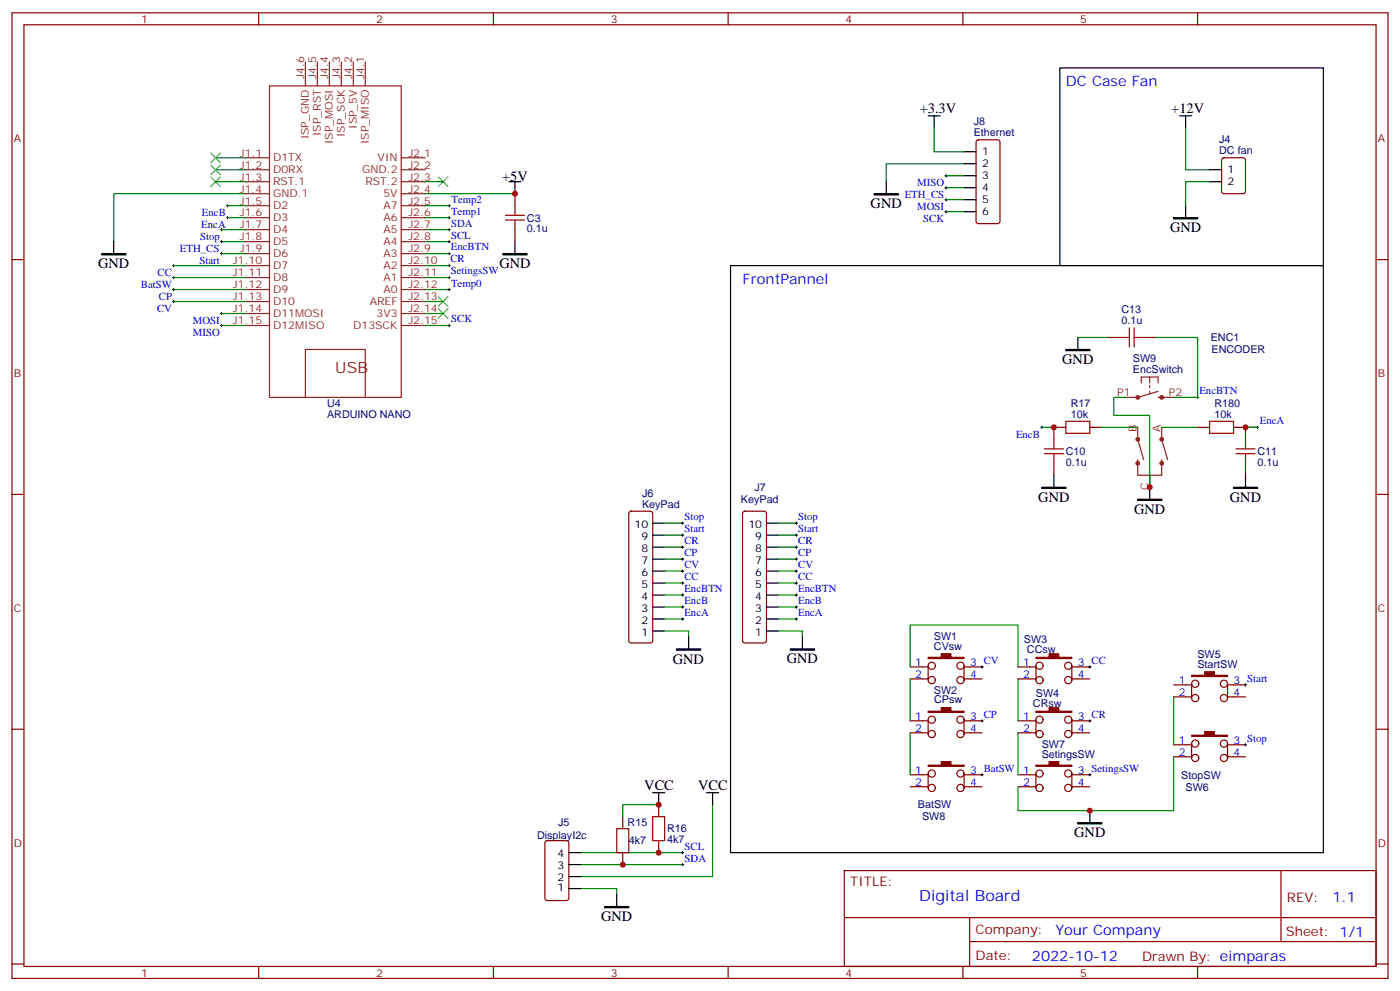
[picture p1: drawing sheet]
<svg xmlns="http://www.w3.org/2000/svg" width="412mm" height="292mm" viewBox="0 0 412 292" stroke-linecap="round" stroke-linejoin="round" font-family="sans-serif">
<g fill="none" stroke="#870000" stroke-width=".35">
<path d="M3.5 3.8h405.4v284.3h-405.4zM7.1 7.3h398.2v277.3h-398.2zM76.2 3.8v3.5M145.3 3.8v3.5M214.5 3.8v3.5M283.6 3.8v3.5M352.8 3.8v3.5M151.7 57v3.6M287.7 41.4l.5-.2h5.7l.6 .4 .1 23.6-.5 .6-5.9 .1-.6-.5-.1-23.5zM360.1 46.7l.4-.2h5.7l.6 .4 .1 9.4-.5 .7h-5.9l-.6-.4-.1-9.4zM3.5 76.4h3.6M151.7 67.6v3.6"/>
<path d="M405.3 76.4h3.6M326.3 99.4h3.5M336.9 99.4h3.5M310.4 136.4v3.5M314 125.8h-3.6v3.6M321 125.8h3.6M352.8 125.8h3.5M363.4 125.8h3.5v3.6M366.9 136.4v3.5M3.5 145.6h3.6M185.4 150.7l.5-.2h5.7l.5 .2 .2 .5v37.4l-.3 .5-.4 .2h-5.7l-.5-.2-.2-.5v-37.4zM219 150.7l.4-.2h5.7l.5 .2 .2 .5v37.4l-.3 .5-.4 .2h-5.7l-.5-.2-.2-.5v-37.4z"/>
<path d="M405.3 145.6h3.6M268.1 196.4h5.3M268.1 199.9h5.3M273.4 196v4.3M284 196.4h5.3M284 199.9h5.3M284 196v4.3M299.9 196.4h5.3M299.9 199.9h5.3M305.2 196v4.3M315.7 196.4h5.3M315.7 199.9h5.3"/>
<path d="M315.7 196v4.3M3.5 214.7h3.6M268.1 212.3h5.3M268.1 215.8h5.3M273.4 211.9v4.2M284 211.9v4.2M284 212.3h5.3M284 215.8h5.3M299.9 212.3h5.3M299.9 215.8h5.3M305.2 211.9v4.2M315.7 212.3h5.3"/>
<path d="M315.7 215.8h5.3M315.7 211.9v4.2M345.7 201.7h5.3M345.7 205.2h5.3M345.7 219.3h5.3M351 201.3v4.3M351 219v4.2M361.6 201.7h5.3M361.6 205.2h5.3M361.6 201.3v4.3M361.6 219v4.2M361.6 219.3h5.3"/>
<path d="M405.3 214.7h3.6M194 237v3.5M268.1 228.1h5.3M268.1 231.7h5.3M273.4 227.8v4.2M284 227.8v4.2M284 228.1h5.3M284 231.7h5.3M299.9 228.1h5.3M299.9 231.7h5.3M305.2 227.8v4.2M315.7 227.8v4.2"/>
<path d="M315.7 228.1h5.3M315.7 231.7h5.3M345.7 222.8h5.3M361.6 222.8h5.3M160.7 247.8l.5-.3h5.7l.6 .5 .1 16.5-.5 .6-5.9 .1-.6-.5-.1-16.5zM183.4 240.5v3.5M183.4 251.1v3.5M194 247.5v3.6M248.7 256.4h156.6v28.2h-156.6zM377.3 256.4v20.9M248.7 270.2h156.5M285.6 277.3h119.6"/>
<path d="M285.6 270.2v14.1M3.5 283.9h3.6M76.2 284.6v3.5M145.3 284.6v3.5M214.5 284.6v3.5M283.6 284.6v3.5M352.8 284.6v3.5M405.3 283.9h3.6"/>
<circle cx="274.5" cy="196" r="1.06"/>
<circle cx="282.9" cy="196" r="1.06"/>
<circle cx="306.2" cy="196" r="1.06"/>
<circle cx="314.7" cy="196" r="1.06"/>
<circle cx="274.5" cy="216.1" r="1.06"/>
<circle cx="274.5" cy="211.9" r="1.06"/>
<circle cx="274.5" cy="200.3" r="1.06"/>
<circle cx="282.9" cy="211.9" r="1.06"/>
<circle cx="282.9" cy="216.1" r="1.06"/>
<circle cx="282.9" cy="200.3" r="1.06"/>
<circle cx="306.2" cy="211.9" r="1.06"/>
<circle cx="306.2" cy="216.1" r="1.06"/>
<circle cx="306.2" cy="200.3" r="1.06"/>
<circle cx="314.7" cy="211.9" r="1.06"/>
<circle cx="314.7" cy="216.1" r="1.06"/>
<circle cx="314.7" cy="200.3" r="1.06"/>
<circle cx="352.1" cy="205.6" r="1.06"/>
<circle cx="352.1" cy="219" r="1.06"/>
<circle cx="352.1" cy="201.3" r="1.06"/>
<circle cx="360.5" cy="205.6" r="1.06"/>
<circle cx="360.5" cy="219" r="1.06"/>
<circle cx="360.5" cy="201.3" r="1.06"/>
<circle cx="274.5" cy="232" r="1.06"/>
<circle cx="274.5" cy="227.8" r="1.06"/>
<circle cx="282.9" cy="232" r="1.06"/>
<circle cx="282.9" cy="227.8" r="1.06"/>
<circle cx="306.2" cy="227.8" r="1.06"/>
<circle cx="306.2" cy="232" r="1.06"/>
<circle cx="314.7" cy="232" r="1.06"/>
<circle cx="314.7" cy="227.8" r="1.06"/>
<circle cx="352.1" cy="223.2" r="1.06"/>
<circle cx="360.5" cy="223.2" r="1.06"/>
</g>
<g fill="none" stroke="#000" stroke-width=".35">
<path d="M273.4 34.1h3.5M275.2 34.1v3.5M312.2 20h77.6v58.2h-77.6zM347.5 34.1h3.5M349.2 34.1v3.5M149.9 53.5h3.6M151.7 53.5v3.5M261.1 53.5v3.5M284 44.7h3.5M284 48.2h3.5M284 51.8h3.5M284 55.3h3.5"/>
<path d="M284 58.8h3.5M356.3 50h3.5M356.3 53.5h3.5M33.5 71.2v3.5M151.7 71.2v3.5M215.2 78.2h174.6v172.9h-174.6zM284 62.3h3.5M349.2 60.6v3.5M317.5 99.4v3.5M310.4 139.9v3.6M366.9 139.9v3.6M192.3 157.6h3.5"/>
<path d="M192.3 154.1h3.5M225.8 157.6h3.5M225.8 154.1h3.5M338.7 143.5v3.5M192.3 178.8h3.5M192.3 175.2h3.5M192.3 171.7h3.5M192.3 168.2h3.5M192.3 164.6h3.5M192.3 161.1h3.5M225.8 178.8h3.5M225.8 175.2h3.5"/>
<path d="M225.8 171.7h3.5M225.8 168.2h3.5M225.8 164.6h3.5M225.8 161.1h3.5M192.3 185.8h3.5M192.3 182.3h3.5M202.8 187.6v3.5M225.8 185.8h3.5M225.8 182.3h3.5M236.4 187.6v3.5M192.3 233.4h3.5M194 233.4v3.6"/>
<path d="M208.1 233.4h3.6M209.9 233.4v3.6M321 238.7v3.6M167.6 258.1h3.5M167.6 254.6h3.5M167.6 251.1h3.5M167.6 261.7h3.5M181.7 263.4v3.5"/>
</g>
<g fill="none" stroke="#008700" stroke-width=".35">
<path d="M275.2 37.6v7.1h8.8M349.2 37.6v12.4h7.1M63.5 46.5h8.8M63.5 50h8.8M63.5 53.5h8.8M72.3 57h-38.8v14.2M125.2 57h26.5M125.2 53.5h5.3M278.7 58.8h5.3M278.7 51.8h5.3M278.7 55.3h5.3M284 48.2h-22.9v5.3"/>
<path d="M356.3 53.5h-7.1v7.1M51.2 78.2h21.1M65.3 71.2h7M65.3 67.6h7M65.3 74.7h7M67 64.1h5.3M67 60.6h5.3M125.2 71.2h7.1M125.2 67.6h7.1M125.2 64.1h7.1M125.2 60.6h7.1M125.2 78.2h7.1"/>
<path d="M125.2 74.7h7.1M278.7 62.3h5.3M51.2 85.3h21.1M51.2 88.8h21.1M51.2 81.7h21.1M65.3 95.8h7M65.3 92.3h7M125.2 85.3h7.1M125.2 95.8h7.1M125.2 92.3h5.3M125.2 88.8h5.3M125.2 81.7h7.1"/>
<path d="M317.5 99.4h8.8M340.4 99.4h12.4v17.6h-7.1M331.6 117h-3.5v5.3h10.6v21.2M306.9 125.8h3.5M324.6 125.8h10.5M342.2 125.8h10.6M366.9 125.8h3.5M195.8 154.1h5.3M195.8 157.6h5.3M229.3 154.1h5.3M229.3 157.6h5.3M195.8 161.1h5.3"/>
<path d="M195.8 178.8h5.3M195.8 175.2h5.3M195.8 171.7h5.3M195.8 168.2h5.3M195.8 164.6h5.3M229.3 161.1h5.3M229.3 178.8h5.3M229.3 175.2h5.3M229.3 171.7h5.3M229.3 168.2h5.3M229.3 164.6h5.3M195.8 185.8h7v1.8"/>
<path d="M195.8 182.3h5.3M229.3 185.8h7.1v1.8M229.3 182.3h5.3M268.1 196.4v-12.4h31.8v12.4M268.1 199.9v12.4M299.9 199.9v12.4M268.1 215.8v12.3M299.9 215.8v12.3M345.7 205.2v14.1M194 237h-10.6v3.5M209.9 237v21.1h-38.8M345.7 222.8v15.9h-45.8v-7"/>
<path d="M171.1 251.1h30M171.1 254.6h30M171.1 261.7h10.6v1.7"/>
</g>
<g fill="none" stroke="#000" stroke-width=".29">
<path d="M278.3 58.8h.7M278.3 51.8h.7M278.3 55.3h.7M278.7 51.4v.7M278.7 54.9v.7M278.7 58.5v.7M50.8 78.2h.7M51.2 77.9v.7M64.9 71.2h.7M64.9 67.6h.7M64.9 74.7h.7M65.3 67.3v.7"/>
<path d="M65.3 70.8v.7M65.3 74.3v.7M66.7 60.6h.7M66.7 64.1h.7M67 60.2v.7M67 63.7v.8M131.9 71.2h.7M131.9 67.6h.7M131.9 60.6h.7M131.9 64.1h.7M131.9 78.2h.7M131.9 74.7h.7"/>
<path d="M132.3 60.2v.7M132.3 63.7v.8M132.3 67.3v.7M132.3 70.8v.7M132.3 74.3v.7M132.3 77.9v.7M278.3 62.3h.7M278.7 62v.7M50.8 85.3h.7M50.8 88.8h.7M50.8 81.7h.7M51.2 81.4v.7"/>
<path d="M51.2 84.9v.7M51.2 88.4v.7M64.9 92.3h.7M64.9 95.8h.7M65.3 92v.7M65.3 95.5v.7M131.9 85.3h.7M131.9 95.8h.7M131.9 81.7h.7M132.3 81.4v.7M132.3 84.9v.7M132.3 95.5v.7"/>
<path d="M352.4 117h.7M352.8 116.7v.7M306.6 125.8h.7M306.9 125.5v.7M370.1 125.8h.7M370.4 125.5v.7M200.7 154.1h.7M200.7 157.6h.7M201.1 153.7v.7M201.1 157.2v.7M234.2 154.1h.7M234.2 157.6h.7"/>
<path d="M234.6 153.7v.7M234.6 157.2v.7M200.7 161.1h.7M200.7 164.6h.7M200.7 168.2h.7M200.7 171.7h.7M200.7 175.2h.7M200.7 178.8h.7M201.1 160.8v.7M201.1 164.3v.7M201.1 167.8v.7M201.1 171.3v.7"/>
<path d="M201.1 174.9v.7M201.1 178.4v.7M234.2 161.1h.7M234.2 164.6h.7M234.2 168.2h.7M234.2 171.7h.7M234.2 175.2h.7M234.2 178.8h.7M234.6 160.8v.7M234.6 164.3v.7M234.6 167.8v.7M234.6 171.3v.7"/>
<path d="M234.6 174.9v.7M234.6 178.4v.7M200.7 182.3h.7M201.1 181.9v.7M234.2 182.3h.7M234.6 181.9v.7M288.9 196.4h.7M289.3 196v.7M320.7 196.4h.7M321 196v.7M288.9 212.3h.7M289.3 211.9v.7"/>
<path d="M320.7 212.3h.7M321 211.9v.7M366.5 201.7h.7M366.5 219.3h.7M366.9 201.3v.7M366.9 219v.7M288.9 228.1h.7M289.3 227.8v.7M320.7 228.1h.7M321 227.8v.7M200.7 254.6h.7M200.7 251.1h.7"/>
<path d="M201.1 250.7v.7M201.1 254.2v.8"/>
</g>
<path d="M257.5 57h7.1v.4h-7.1zM30 74.7h7v.3h-7zM148.2 74.7h7v.3h-7zM345.7 64.1h7.1v.4h-7.1zM314 102.9h7v.4h-7zM306.9 143.5h7.1v.3h-7.1zM335.1 147h7.1v.4h-7.1zM363.4 143.5h7v.3h-7zM199.3 191.1h7.1v.4h-7.1zM232.8 191.1h7.1v.4h-7.1zM317.5 242.3h7.1v.3h-7.1zM178.2 266.9h7v.4h-7z" fill="#000" stroke="#000" stroke-width=".35"/>
<g fill="none" stroke="#a10000" stroke-width=".35">
<path d="M148.9 64.8h5.6M148.9 63.4h5.6M151.7 60.6v2.8M151.7 64.8v2.8M329.8 99.4h2.9M332.7 96.6v5.6M334.1 96.6v5.6M334.1 99.4h2.8M307.6 133.6h5.7M307.6 132.2h5.7M310.4 129.4v2.8M310.4 133.6v2.8"/>
<path d="M314 124.1h7v3.5h-7zM356.3 124.1h7.1v3.5h-7.1zM364.1 133.6h5.6M364.1 132.2h5.6M366.9 129.4v2.8M366.9 133.6v2.8M181.7 244h3.5v7.1h-3.5zM192.3 240.5h3.5v7h-3.5z"/>
</g>
<g fill="none" stroke="#8c2424" stroke-width=".35">
<path d="M90 18.2v7.1M93.5 18.2v7.1M97 18.2v7.1M100.5 18.2v7.1M104.1 18.2v7.1M107.6 18.2v7.1M79.4 25.3h38.8v91.7h-38.8zM72.3 46.5h7.1M72.3 50h7.1M72.3 53.5h7.1M72.3 57h7.1M118.2 46.5h7"/>
<path d="M118.2 50h7M118.2 53.5h7M118.2 57h7M72.3 60.6h7.1M72.3 64.1h7.1M72.3 67.6h7.1M72.3 71.2h7.1M72.3 74.7h7.1M72.3 78.2h7.1M118.2 60.6h7M118.2 64.1h7M118.2 67.6h7"/>
<path d="M118.2 71.2h7M118.2 74.7h7M118.2 78.2h7M72.3 81.7h7.1M72.3 85.3h7.1M72.3 88.8h7.1M72.3 92.3h7.1M72.3 95.8h7.1M118.2 81.7h7M118.2 85.3h7M118.2 88.8h7M118.2 92.3h7"/>
<path d="M118.2 95.8h7M90 117v-14.1h17.6v14.1M336.2 112.8v-1.8h4.9v1.8M338.7 111v1.8M338.7 113.5v.7M338.7 115.3v.7M341.1 115.3l-6 1.7h-3.5M341.1 117h4.6M335.1 135.4v4.5h7.1v-4.5M335.1 125.8v3.6l1.8 6M338.7 139.9v3.6M342.2 125.8v3.6l1.8 6"/>
</g>
<path d="M62.1 45l2.8 2.9M62.1 48.6l2.8 2.8M62.1 52.1l2.8 2.8M64.9 45l-2.8 2.9M64.9 48.6l-2.8 2.8M64.9 52.1l-2.8 2.8M129.1 52.1l2.8 2.8M131.9 52.1l-2.8 2.8M129.1 90.9l2.8 2.8M129.1 87.4l2.8 2.8M131.9 90.9l-2.8 2.8M131.9 87.4l-2.8 2.8" fill="none" stroke="#3c3" stroke-width=".35"/>
<g fill="#870000" stroke="#870000" stroke-width=".35">
<path d="M273.4 193.6h3.9v-1.1h2.8v1.1h3.9v.3h-10.6z"/>
<path d="M351 198.9h3.9v-1.1h2.8v1.1h3.9v.3h-10.6z"/>
<path d="M305.2 209.4h3.8v-1h2.9v1h3.8v.4h-10.5z"/>
<path d="M351 216.5h3.9v-1.1h2.8v1.1h3.9v.4h-10.6z"/>
<path d="M305.2 225.3h3.8v-1h2.9v1h3.8v.4h-10.5z"/>
<path d="M273.4 225.3h3.9v-1h2.8v1h3.9v.4h-10.6z"/>
<path d="M305.2 193.6h3.8v-1.1h2.9v1.1h3.8v.3h-10.5z"/>
<path d="M273.4 209.4h3.9v-1h2.8v1h3.9v.4h-10.6z"/>
</g>
<g fill="none" stroke="#8c2424" stroke-width=".71">
<circle cx="335.1" cy="117" r=".35"/>
<circle cx="342.2" cy="117" r=".35"/>
<circle cx="335.1" cy="136.4" r=".35"/>
<circle cx="335.1" cy="129.4" r=".35"/>
<circle cx="342.2" cy="129.4" r=".35"/>
<circle cx="342.2" cy="136.4" r=".35"/>
</g>
<g fill="#c00">
<circle cx="183.4" cy="254.6" r=".88"/>
<circle cx="194" cy="237" r=".88"/>
<circle cx="194" cy="251.1" r=".88"/>
<circle cx="151.7" cy="57" r=".88"/>
<circle cx="310.4" cy="125.8" r=".88"/>
<circle cx="338.7" cy="143.5" r=".88"/>
<circle cx="366.9" cy="125.8" r=".88"/>
<circle cx="321" cy="238.7" r=".88"/>
</g>
<text font-size="4.6" fill="#8d2323" x="98.8" y="110">USB</text>
<text font-size="4.6" fill="#00f" x="270.8" y="265.4">Digital Board</text>
<g font-size="4.2" fill="#00f">
<text x="314" y="25.3">DC Case Fan</text>
<text x="218.7" y="83.5">FrontPannel</text>
<text x="392.5" y="265.6">1.1</text>
<text x="310.9" y="275.2">Your Company</text>
<text x="304" y="283">2022-10-12</text>
</g>
<g font-size="4.2">
<text x="270.9" y="33.4">+3.3V</text>
<text x="345" y="33.4">+12V</text>
<text x="147.9" y="53.2">+5V</text>
<text x="256.5" y="61.3">GND</text>
<text x="344.7" y="68.3">GND</text>
<text x="28.9" y="78.9">GND</text>
<text x="147.1" y="78.9">GND</text>
<text x="312.9" y="107.2">GND</text>
<text x="305.9" y="147.7">GND</text>
<text x="362.3" y="147.7">GND</text>
<text x="334.1" y="151.2">GND</text>
<text x="198.2" y="195.5">GND</text>
<text x="231.8" y="195.3">GND</text>
<text x="189.8" y="232.7">VCC</text>
<text x="205.7" y="232.7">VCC</text>
<text x="316.4" y="246.5">GND</text>
<text x="177.1" y="271.2">GND</text>
</g>
<g font-size="3.9" fill="#800">
<text x="250.5" y="260.9">TITLE:</text>
<text x="379.1" y="265.6">REV:</text>
<text x="287.4" y="275.1">Company:</text>
<text x="378.7" y="275.8">Sheet: 1/1</text>
<text x="287.4" y="282.8">Date:</text>
<text x="336.4" y="282.9">Drawn By: eimparas</text>
</g>
<g font-size="3.2" fill="#800">
<text x="41.6" y="6.8">1</text>
<text x="110.8" y="6.8">2</text>
<text x="179.9" y="6.8">3</text>
<text x="249.1" y="6.8">4</text>
<text x="318.2" y="6.8">5</text>
<text x="4.1" y="41.9">A</text>
<text x="405.9" y="41.9">A</text>
<text x="4.1" y="111">B</text>
<text x="405.9" y="111">B</text>
<text x="4.1" y="180.2">C</text>
<text x="405.9" y="180.2">C</text>
<text x="4.1" y="249.3">D</text>
<text x="405.9" y="249.3">D</text>
<text x="41.6" y="287.6">1</text>
<text x="110.8" y="287.6">2</text>
<text x="179.9" y="287.6">3</text>
<text x="249.1" y="287.6">4</text>
<text x="318.2" y="287.6">5</text>
</g>
<g font-size="3.2" fill="#8d2323">
<text x="89.6" y="23.2" transform="rotate(-90 89.6 23.2)">J4.6</text>
<text x="93.1" y="23.2" transform="rotate(-90 93.1 23.2)">J4.5</text>
<text x="96.7" y="23.2" transform="rotate(-90 96.7 23.2)">J4.4</text>
<text x="100.2" y="23.2" transform="rotate(-90 100.2 23.2)">J4.3</text>
<text x="103.7" y="23.2" transform="rotate(-90 103.7 23.2)">J4.2</text>
<text x="107.2" y="23.2" transform="rotate(-90 107.2 23.2)">J4.1</text>
<text x="91" y="41.1" transform="rotate(-90 91 41.1)">ISP_GND</text>
<text x="94.5" y="40.1" transform="rotate(-90 94.5 40.1)">ISP_RST</text>
<text x="101.6" y="40.4" transform="rotate(-90 101.6 40.4)">ISP_SCK</text>
<text x="105.1" y="38" transform="rotate(-90 105.1 38)">ISP_5V</text>
<text x="70.6" y="46.1">J1.1</text>
<text x="80.4" y="47.5">D1TX</text>
<text x="98.1" y="42.5" transform="rotate(-90 98.1 42.5)">ISP_MOSI</text>
<text x="108.7" y="42.5" transform="rotate(-90 108.7 42.5)">ISP_MISO</text>
<text x="111.2" y="47.5">VIN</text>
<text x="120.3" y="46.1">J2.1</text>
<text x="70.6" y="49.6">J1.2</text>
<text x="70.6" y="53.2">J1.3</text>
<text x="80.4" y="51">D0RX</text>
<text x="106.7" y="51">GND.2</text>
<text x="120.3" y="49.6">J2.2</text>
<text x="120.3" y="53.2">J2.3</text>
<text x="70.6" y="56.7">J1.4</text>
<text x="80.4" y="54.6">RST.1</text>
<text x="80.4" y="58.1">GND.1</text>
<text x="107.6" y="54.6">RST.2</text>
<text x="112.9" y="58.1">5V</text>
<text x="120.3" y="56.7">J2.4</text>
<text x="70.6" y="60.2">J1.5</text>
<text x="70.6" y="63.7">J1.6</text>
<text x="80.4" y="61.6">D2</text>
<text x="80.4" y="65.2">D3</text>
<text x="112.9" y="61.6">A7</text>
<text x="112.9" y="65.2">A6</text>
<text x="120.3" y="60.2">J2.5</text>
<text x="120.3" y="63.7">J2.6</text>
<text x="70.6" y="67.3">J1.7</text>
<text x="70.6" y="70.8">J1.8</text>
<text x="80.4" y="68.7">D4</text>
<text x="112.9" y="68.7">A5</text>
<text x="120.3" y="67.3">J2.7</text>
<text x="120.3" y="70.8">J2.8</text>
<text x="68.6" y="77.9">J1.10</text>
<text x="70.6" y="74.3">J1.9</text>
<text x="80.4" y="72.2">D5</text>
<text x="80.4" y="75.7">D6</text>
<text x="112.9" y="72.2">A4</text>
<text x="112.9" y="75.7">A3</text>
<text x="120.3" y="74.3">J2.9</text>
<text x="120.3" y="77.9">J2.10</text>
<text x="68.6" y="81.4">J1.11</text>
<text x="80.4" y="79.3">D7</text>
<text x="80.4" y="82.8">D8</text>
<text x="112.9" y="79.3">A2</text>
<text x="112.9" y="82.8">A1</text>
<text x="120.3" y="81.4">J2.11</text>
<text x="68.6" y="84.9">J1.12</text>
<text x="68.6" y="88.4">J1.13</text>
<text x="80.4" y="86.3">D9</text>
<text x="80.4" y="89.9">D10</text>
<text x="108.9" y="89.9">AREF</text>
<text x="112.9" y="86.3">A0</text>
<text x="120.3" y="84.9">J2.12</text>
<text x="120.3" y="88.4">J2.13</text>
<text x="68.6" y="92">J1.14</text>
<text x="68.6" y="95.5">J1.15</text>
<text x="80.4" y="93.4">D11MOSI</text>
<text x="110.9" y="93.4">3V3</text>
<text x="120.3" y="92">J2.14</text>
<text x="120.3" y="95.5">J2.15</text>
<text x="80.4" y="96.9">D12MISO</text>
<text x="104.1" y="96.9">D13SCK</text>
<text x="329.1" y="116.7">P1</text>
<text x="344.3" y="116.7">P2</text>
<text x="334.8" y="127.2" transform="rotate(-90 334.8 127.2)">B</text>
<text x="341.8" y="127.2" transform="rotate(-90 341.8 127.2)">A</text>
<text x="338.3" y="144.3" transform="rotate(-90 338.3 144.3)">C</text>
</g>
<g font-size="3.2" fill="#000080">
<text x="286.8" y="40.1">Ethernet</text>
<text x="286.8" y="36.9">J8</text>
<text x="359.1" y="45.4">DC fan</text>
<text x="359.1" y="42.2">J4</text>
<text x="155.2" y="65.2">C3</text>
<text x="155.2" y="68.4">0.1u</text>
<text x="330.4" y="95.5">0.1u</text>
<text x="330.4" y="92.3">C13</text>
<text x="356.7" y="100.5">ENC1</text>
<text x="333.7" y="106.7">SW9</text>
<text x="356.9" y="104">ENCODER</text>
<text x="333.7" y="110">EncSwitch</text>
<text x="96.3" y="119.9">U4</text>
<text x="315.4" y="119.8">R17</text>
<text x="357.7" y="119.8">R180</text>
<text x="96.3" y="123.1">ARDUINO NANO</text>
<text x="315.4" y="123">10k</text>
<text x="357.7" y="123">10k</text>
<text x="314" y="137.2">0.1u</text>
<text x="314" y="134">C10</text>
<text x="370.4" y="137.2">0.1u</text>
<text x="370.4" y="134">C11</text>
<text x="189.1" y="149.5">KeyPad</text>
<text x="189.1" y="146.3">J6</text>
<text x="218.2" y="148.1">KeyPad</text>
<text x="222.3" y="144.6">J7</text>
<text x="275.1" y="191.5">CVsw</text>
<text x="275.1" y="188.5">SW1</text>
<text x="301.6" y="189.3">SW3</text>
<text x="302.5" y="192.2">CCsw</text>
<text x="352.7" y="196.7">StartSW</text>
<text x="352.7" y="193.8">SW5</text>
<text x="275.1" y="204.4">SW2</text>
<text x="275.2" y="207">CPsw</text>
<text x="304.3" y="208.1">CRsw</text>
<text x="305.2" y="205.2">SW4</text>
<text x="306.9" y="220.3">SW7</text>
<text x="306.9" y="223.2">SetingsSW</text>
<text x="348" y="229.3">StopSW</text>
<text x="349.2" y="232.8">SW6</text>
<text x="270.4" y="238.1">BatSW</text>
<text x="164.4" y="243.3">J5</text>
<text x="184.9" y="243.4">R15</text>
<text x="196.5" y="245.1">R16</text>
<text x="271.6" y="241.6">SW8</text>
<text x="158.2" y="247">DisplayI2c</text>
<text x="185.2" y="248.7">4k7</text>
<text x="196.5" y="248.3">4k7</text>
</g>
<g font-size="3.2">
<text x="289.3" y="45.8">1</text>
<text x="289.3" y="49.3">2</text>
<text x="289.3" y="52.8">3</text>
<text x="361.6" y="51">1</text>
<text x="289.3" y="56.3">4</text>
<text x="289.3" y="59.9">5</text>
<text x="361.6" y="54.6">2</text>
<text x="289.3" y="63.4">6</text>
<text x="186.9" y="155.5">10</text>
<text x="220.4" y="155.5">10</text>
<text x="188.9" y="159">9</text>
<text x="222.5" y="159">9</text>
<text x="188.9" y="166.1">7</text>
<text x="188.9" y="162.5">8</text>
<text x="222.5" y="166.1">7</text>
<text x="222.5" y="162.5">8</text>
<text x="188.9" y="173.1">5</text>
<text x="188.9" y="169.6">6</text>
<text x="222.5" y="173.1">5</text>
<text x="222.5" y="169.6">6</text>
<text x="188.9" y="176.6">4</text>
<text x="222.5" y="176.6">4</text>
<text x="188.9" y="183.7">2</text>
<text x="188.9" y="180.2">3</text>
<text x="222.5" y="183.7">2</text>
<text x="222.5" y="180.2">3</text>
<text x="188.9" y="187.2">1</text>
<text x="222.5" y="187.2">1</text>
<text x="164.2" y="256">3</text>
<text x="164.2" y="252.5">4</text>
<text x="164.2" y="262.4">1</text>
<text x="164.2" y="259.5">2</text>
</g>
<g font-size="3.2" fill="#00f">
<text x="133" y="59.7">Temp2</text>
<text x="266.5" y="58.4">ETH_CS</text>
<text x="270.2" y="54.9">MISO</text>
<text x="59.5" y="63.7">EncB</text>
<text x="132.9" y="63.2">Temp1</text>
<text x="270.2" y="61.9">MOSI</text>
<text x="272" y="65.4">SCK</text>
<text x="58.9" y="70.8">Stop</text>
<text x="59.3" y="67.3">EncA</text>
<text x="132.9" y="70.3">SCL</text>
<text x="132.9" y="66.7">SDA</text>
<text x="53" y="74.3">ETH_CS</text>
<text x="58.7" y="77.8">Start</text>
<text x="132.7" y="77.3">CR</text>
<text x="132.8" y="73.7">EncBTN</text>
<text x="46.4" y="81.4">CC</text>
<text x="132.8" y="80.8">SetingsSW</text>
<text x="41.5" y="84.9">BatSW</text>
<text x="46.8" y="88.4">CP</text>
<text x="132.9" y="84.4">Temp0</text>
<text x="46.2" y="92">CV</text>
<text x="56.8" y="95.5">MOSI</text>
<text x="132.9" y="94.9">SCK</text>
<text x="56.8" y="99">MISO</text>
<text x="353.3" y="116.1">EncBTN</text>
<text x="371.1" y="125">EncA</text>
<text x="299.3" y="128.9">EncB</text>
<text x="201.6" y="153.1">Stop</text>
<text x="235.1" y="153.1">Stop</text>
<text x="201.6" y="156.6">Start</text>
<text x="201.6" y="160.2">CR</text>
<text x="235.1" y="156.6">Start</text>
<text x="235.1" y="160.2">CR</text>
<text x="201.6" y="163.7">CP</text>
<text x="201.6" y="167.2">CV</text>
<text x="235.1" y="163.7">CP</text>
<text x="235.1" y="167.2">CV</text>
<text x="201.6" y="170.7">CC</text>
<text x="235.1" y="170.7">CC</text>
<text x="201.6" y="174.3">EncBTN</text>
<text x="201.6" y="177.8">EncB</text>
<text x="235.1" y="174.3">EncBTN</text>
<text x="235.1" y="177.8">EncB</text>
<text x="201.6" y="181.3">EncA</text>
<text x="235.1" y="181.3">EncA</text>
<text x="269.6" y="196">1</text>
<text x="285.8" y="196">3 CV</text>
<text x="301.4" y="196">1</text>
<text x="317.5" y="196">3 CC</text>
<text x="269.6" y="199.6">2</text>
<text x="285.8" y="199.6">4</text>
<text x="301.4" y="199.6">2</text>
<text x="317.5" y="199.6">4</text>
<text x="347.2" y="201.3">1</text>
<text x="363.4" y="201.3">3 Start</text>
<text x="347.2" y="204.9">2</text>
<text x="363.4" y="204.9">4</text>
<text x="269.6" y="211.9">1</text>
<text x="269.6" y="215.4">2</text>
<text x="285.8" y="211.9">3 CP</text>
<text x="285.8" y="215.4">4</text>
<text x="301.4" y="211.9">1</text>
<text x="301.4" y="215.4">2</text>
<text x="317.5" y="211.9">3 CR</text>
<text x="317.5" y="215.4">4</text>
<text x="347.2" y="219">1</text>
<text x="363.4" y="219">3 Stop</text>
<text x="269.6" y="227.8">1</text>
<text x="285.8" y="227.8">3 BatSW</text>
<text x="301.4" y="227.8">1</text>
<text x="317.5" y="227.8">3 SetingsSW</text>
<text x="347.2" y="222.5">2</text>
<text x="363.4" y="222.5">4</text>
<text x="269.6" y="231.3">2</text>
<text x="285.8" y="231.3">4</text>
<text x="301.4" y="231.3">2</text>
<text x="317.5" y="231.3">4</text>
<text x="201.7" y="250.2">SCL</text>
<text x="201.7" y="253.7">SDA</text>
</g>
</svg>
